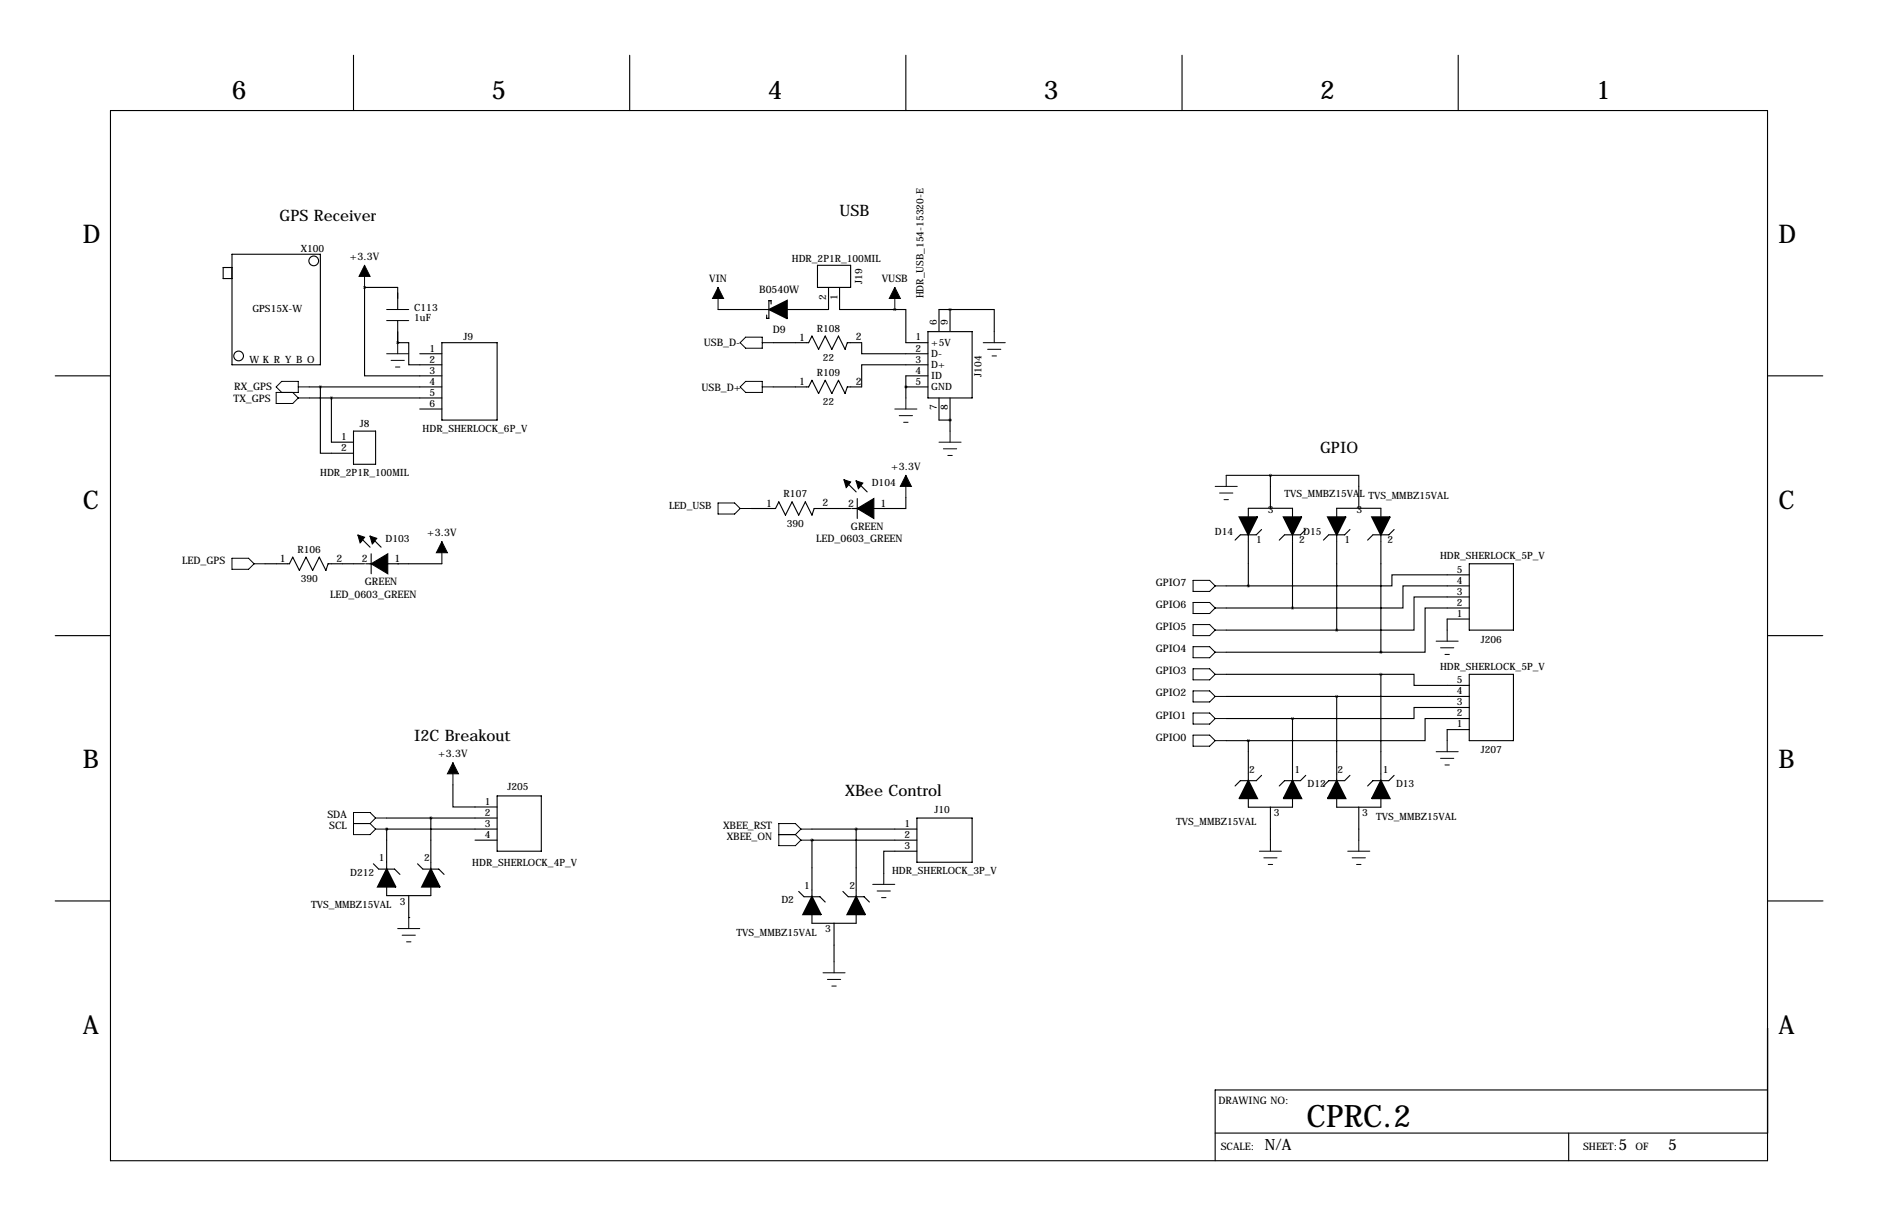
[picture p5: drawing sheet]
<svg xmlns="http://www.w3.org/2000/svg" width="432mm" height="279mm" viewBox="0 0 432 279" stroke-linecap="round" stroke-linejoin="round" font-family="sans-serif">
<g fill="none" stroke="#000" stroke-width=".25">
<path d="M81.3 12.7v12.7M144.8 12.7v12.7M208.3 12.7v12.7M271.8 12.7v12.7M335.3 12.7v12.7M25.4 25.4h381v241.3h-381zM53.3 58.4h20.4v25.4h-20.4zM53.3 61.5h-2v2.5h2M83.8 66v20.4h17.8M83.8 66h.1M83.8 66h7.6v5.1M91.4 78.7h.1"/>
<path d="M91.4 78.7h2.6v5.1h7.6M91.4 73.7v5M101.6 78.7h12.7v17.8h-12.7zM165.1 71.1h11.8M177.3 69.8v-.7h-.5v4.1h-.5v-.8M177.8 78.7h8.1l.8-1.5 1.5 3.1 1.5-3.1 1.6 3.1 1.5-3.1 1.5 3.1 .5-1.6h3.3v2.6h15.3M188 61h7.6v5h-7.6zM190.5 66v5.1h-9.6M193 66v5.1h12.7M205.7 71.1h2.6v7.6h5.1M205.7 71.1h.1M213.4 76.2h10.1v15.2h-10.1z"/>
<path d="M218.4 71.1h.1M218.4 71.1h10.2v5.1M218.4 71.1v5.1M218.4 71.1h-2.5v5.1M12.7 86.4h12.7M71.1 88.9h30.5M71.1 91.4h30.5M73.7 88.9v15.2h7.6M76.2 91.4v10.2h5.1M81.3 99.1h5.1v7.6h-5.1zM96.5 81.3h5.1M96.5 94h5.1"/>
<path d="M208.3 88.9h.1M208.3 88.9h5.1M213.4 83.8h-15.3v5.1h-3.3l-.5 1.5-1.5-3-1.5 3-1.6-3-1.5 3-1.5-3-.8 1.5h-8.1M213.4 86.4h-5.1v5M215.9 91.4v5.1h2.5M218.4 96.5h.1M218.4 91.4v7.7M406.4 86.4h12.7M172.7 116.8h5.6l.8-1.5 1.5 3.1 1.5-3.1 1.5 3.1 1.6-3.1 1.5 3.1 .5-1.6h8.4M194.3 110.5l2.5 2.5M196.8 110.5l2.6 2.5M197.1 114.6v4.5"/>
<path d="M208.3 114.3v2.5h-12.5M281.9 109.2h10.2M287 118.8v-2h10.2v2M292.1 109.2h20.3v7.6M292.1 109.2v7.6M307.3 118.8v-2h10.2v2M61 129.5h5.5l.8-1.5 1.5 3.1 1.6-3.1 1.5 3.1 1.5-3.1 1.5 3.1 .5-1.6h8.4M82.5 123.2l2.6 2.5M84.1 129.5h17.5M85.1 123.2l2.5 2.5M85.3 127.3v4.5M281.9 139.7h15.3"/>
<path d="M281.9 134.6h5.1M287 122.9v11.7M290.1 121.7l-1.3 1.2h-3.6l-1.2 1.2M297.2 122.9v16.8M300.2 121.7l-1.2 1.2h-3.6l-1.3 1.2M307.3 122.9v21.9M310.4 121.7l-1.2 1.2h-3.7l-1.2 1.2M317.5 122.9v27M320.5 121.7l-1.2 1.2h-3.6l-1.2 1.2M337.8 134.6h-15.2v5.1h-25.4M337.8 132.1h-17.8v2.5h-33M337.8 137.2h-12.7v7.6h-17.8"/>
<path d="M337.8 139.7h-10.1v10.2h-10.2M337.8 129.5h10.2v15.3h-10.2zM12.7 146h12.7M281.9 144.8h25.4M281.9 154.9h35.6M281.9 149.9h35.6M317.5 154.9h7.6v2.6h12.7M317.5 154.9v24.5M337.8 154.9h10.2v15.3h-10.2zM337.8 142.2h-5.1v2.6M406.4 146h12.7M281.9 170.2h5.1"/>
<path d="M281.9 165.1h15.3M281.9 160h55.9M287 170.2v9.2M290.1 178.2l-1.3 1.2h-3.6l-1.2 1.2M297.2 165.1v14.3M300.2 178.2l-1.2 1.2h-3.6l-1.3 1.2M307.3 160v19.4M310.4 178.2l-1.2 1.2h-3.7l-1.2 1.2M320.5 178.2l-1.2 1.2h-3.6l-1.2 1.2M337.8 165.1h-10.1v5.1h-40.7M337.8 162.6h-12.7v2.5h-27.9M337.8 167.6h-5.1v2.6"/>
<path d="M85.9 198.5l1.2 1.2h3.6l1.2 1.2M88.9 190.5h.1M88.9 188h25.4M88.9 190.5h25.4M88.9 190.5v9.2M96 198.5l1.2 1.2h3.7l1.2 1.2M99.1 188v11.7M104.1 180.3v5.1h10.2M109.2 193h5.1M114.3 182.9h10.2v12.7h-10.2zM186.7 193h.1M186.7 190.5h24.1"/>
<path d="M186.7 193h24.1M186.7 193v13M196.8 190.5v15.5M210.8 195.6h-7.6v5.1M210.8 188h12.7v10.1h-12.7zM287 183.4v2.1h10.2v-2.1M292.1 185.4v7.6M307.3 183.4v2.1h10.2v-2.1M312.4 185.4v7.6M12.7 207h12.7M88.9 203.8v2h10.2v-2M94 210.8h.1"/>
<path d="M94 205.7v5.1M183.6 204.8l1.3 1.2h3.6l1.2 1.3M186.7 210.1v2h10.1v-2M191.8 212.1v8.9M193.8 204.8l1.2 1.2h3.7l1.2 1.3M406.5 207h12.7M406.4 250.4h-127v16.3M279.4 260.3h127M360.7 260.3v6.4"/>
<circle cx="72.1" cy="59.9" r="1.12"/>
<circle cx="54.9" cy="81.8" r="1.12"/>
</g>
<g fill="#000" stroke="#000" stroke-width=".38">
<path d="M176.9 71.1l4-2v4.1zM285 118.8h4.1l-2.1 4.1zM295.1 118.8h4.1l-2 4.1zM305.3 118.8h4.1l-2.1 4.1zM315.5 118.8h4l-2 4.1zM287 179.4l2.1 4h-4.1zM297.2 179.4l2 4h-4.1zM307.3 179.4l2.1 4h-4.1zM317.5 179.4l2 4h-4zM88.9 199.7l2 4.1h-4zM99.1 199.7l2 4.1h-4.1zM186.7 206l2 4.1h-4z"/>
<path d="M196.8 206l2.1 4.1h-4.1z"/>
</g>
<g fill="none" stroke="#000" stroke-width=".23">
<path d="M83.8 61v5M88.9 71.1h5.1M88.9 73.7h5.1M91.4 78.7v2.6M165.1 66v5.1M171.4 77.5h3.9v2.5h-3.9l-1.2-1.3zM175.3 78.7h2.5M205.7 66v5.1M226.1 78.7h5M228.6 76.2v2.5M64.8 90.2l-1.3-1.3 1.3-1.3h3.8v2.6h-5.1v2.5h3.8l1.3-1.3M67.3 90.2l1.3 1.2"/>
<path d="M68.6 91.4h2.5M68.6 88.9h2.5M88.9 81.3h5.1M89.9 82.8h3.1M90.9 84.3h1M170.2 88.9l1.2-1.3h3.9v2.6h-3.9zM175.3 88.9h2.5M205.7 94h5.1M206.8 95.5h3M207.8 97h1M208.3 91.4v2.6M218.4 99.1v2.5"/>
<path d="M227.1 80.3h3M228.1 81.8h1M165.1 115.6h3.8l1.3 1.2-1.3 1.3h-3.8zM170.2 116.8h2.5M208.3 109.2v5.1M215.9 101.6h5.1M216.9 103.1h3.1M217.9 104.6h1M279.4 111.8h5.1M280.4 113.3h3.1M281.4 114.8h1M281.9 109.2v2.6"/>
<path d="M53.3 128.3h3.8l1.3 1.2-1.3 1.3h-3.8zM58.4 129.5h2.6M101.6 124.5v5M274.3 133.3h3.8l1.3 1.3-1.3 1.3h-3.8zM274.3 138.4h3.8l1.3 1.3-1.3 1.3h-3.8zM279.4 134.6h2.5M279.4 139.7h2.5M274.3 143.5h3.8l1.3 1.3-1.3 1.2h-3.8zM274.3 148.6h3.8l1.3 1.3-1.3 1.2h-3.8zM274.3 153.7h3.8l1.3 1.2-1.3 1.3h-3.8zM274.3 158.8h3.8l1.3 1.2-1.3 1.3h-3.8zM279.4 144.8h2.5"/>
<path d="M279.4 149.9h2.5M279.4 154.9h2.5M330.2 147.3h5.1M331.2 148.8h3.1M332.2 150.4h1M332.7 144.8v2.5M104.1 175.3v5M274.3 163.8h3.8l1.3 1.3-1.3 1.3h-3.8zM274.3 168.9h3.8l1.3 1.3-1.3 1.2h-3.8zM279.4 160h2.5M279.4 165.1h2.5M279.4 170.2h2.5"/>
<path d="M330.2 172.7h5.1M331.2 174.2h3.1M332.2 175.8h1M332.7 170.2v2.5M81.3 189.2h3.8M85.1 189.2l1.3 1.3M86.4 188h2.5M86.4 188l-1.3 1.2M86.4 188l-1.3-1.3h-3.8v5.1h3.8l1.3-1.3M86.4 190.5h2.5M179.1 191.8h3.8M182.9 191.8l1.2 1.2"/>
<path d="M184.1 190.5l-1.2-1.3h-3.8v5.1h3.8l1.2-1.3M184.1 190.5h2.6M184.1 193h2.6M184.1 190.5l-1.2 1.3M289.6 195.6h5M290.6 197.1h3M291.6 198.6h1M292.1 193v2.6M309.9 195.6h5.1M310.9 197.1h3M311.9 198.6h1M312.4 193v2.6"/>
<path d="M91.4 213.4h5.1M92.5 214.9h3M93.5 216.4h1M94 210.8v2.6M200.7 203.2h5M201.7 204.7h3M202.7 206.2h1M203.2 200.7v2.5M189.2 223.5h5.1M190.2 225h3.1M191.3 226.6h1M191.8 221v2.5"/>
</g>
<path d="M194.1 110.2l1.5 .5-1 1.3zM196.8 110.5l1.6 .5-1 1.3zM197.1 116.8h3.8v2.3zM197.1 116.8l3.8-2.2v2.2zM82.3 122.9l1.5 .5-1 1.3zM85.1 123.2l1.5 .5-1 1.3zM85.3 129.5h3.9v2.3zM85.3 129.5l3.9-2.2v2.2z" fill="#000" stroke="#000" stroke-width=".25"/>
<path d="M83.8 61l1.3 2.5h-2.6zM165.1 66l1.3 2.6h-2.6zM205.7 66l1.3 2.6h-2.5zM208.3 109.2l1.2 2.6h-2.5zM101.6 124.5l1.3 2.5h-2.6zM104.1 175.3l1.3 2.5h-2.5z" fill="#000" stroke="#000" stroke-width=".23"/>
<path d="M307.3 144.8a.05 .05 0 0 0 .1 0 .05 .05 0 0 0-.1 0zM307.3 160a.05 .05 0 0 0 .1 0 .05 .05 0 0 0-.1 0zM205.7 71.1a.05 .05 0 0 0 .1 0 .05 .05 0 0 0-.1 0zM73.6 88.9a.05 .05 0 0 0 .1 0 .05 .05 0 0 0-.1 0zM99 188a.05 .05 0 0 0 .1 0 .05 .05 0 0 0-.1 0zM218.4 96.5a.05 .05 0 0 0 .1 0 .05 .05 0 0 0-.1 0zM218.4 71.1a.05 .05 0 0 0 .1 0 .05 .05 0 0 0-.1 0zM91.4 78.7a.05 .05 0 0 0 .1 0 .05 .05 0 0 0-.1 0zM196.8 190.5a.05 .05 0 0 0 .1 0 .05 .05 0 0 0-.1 0z" fill="#000" stroke="#000" stroke-width=".63"/>
<text font-size="7.1" x="300.4" y="259">CPRC.2</text>
<g font-size="5.9">
<text x="53.3" y="22.9">6</text>
<text x="113" y="22.9">5</text>
<text x="176.5" y="22.9">4</text>
<text x="240" y="22.9">3</text>
<text x="303.5" y="22.9">2</text>
<text x="367" y="22.9">1</text>
<text x="19" y="55.9">D</text>
<text x="408.9" y="55.9">D</text>
<text x="19" y="116.8">C</text>
<text x="408.9" y="116.8">C</text>
<text x="19" y="176.5">B</text>
<text x="408.9" y="176.5">B</text>
<text x="19" y="237.5">A</text>
<text x="408.9" y="237.5">A</text>
</g>
<g font-size="3.6">
<text x="64.3" y="50.8">GPS Receiver</text>
<text x="193" y="49.5">USB</text>
<text x="303.5" y="104.1">GPIO</text>
<text x="95.2" y="170.2">I2C Breakout</text>
<text x="194.3" y="182.9">XBee Control</text>
<text x="290.8" y="264.1">N/A</text>
<text x="372.1" y="264.1">5</text>
<text x="383.5" y="264.1">5</text>
</g>
<g font-size="2.4">
<text x="80.4" y="59.7">+3.3V</text>
<text x="163.1" y="64.8">VIN</text>
<text x="202.8" y="64.8">VUSB</text>
<text x="174.6" y="67.3">B0540W</text>
<text x="177.7" y="76.6">D9</text>
<text x="161.8" y="79.5">USB_D-</text>
<text x="183.7" y="78.3">1</text>
<text x="196.8" y="78.2">2</text>
<text x="53.8" y="89.7">RX_GPS</text>
<text x="161.3" y="89.9">USB_D+</text>
<text x="183.7" y="88.5">1</text>
<text x="196.8" y="88.4">2</text>
<text x="53.7" y="92.5">TX_GPS</text>
<text x="204.9" y="107.9">+3.3V</text>
<text x="176.1" y="116.4">1</text>
<text x="189.1" y="116.3">2</text>
<text x="195" y="116.5">2</text>
<text x="202.4" y="116.5">1</text>
<text x="98.2" y="123.2">+3.3V</text>
<text x="187.7" y="124.6">LED_0603_GREEN</text>
<text x="195.7" y="121.8">GREEN</text>
<text x="41.9" y="129.5">LED_GPS</text>
<text x="64.4" y="129.1">1</text>
<text x="77.4" y="129">2</text>
<text x="83.2" y="129.2">2</text>
<text x="90.7" y="129.2">1</text>
<text x="75.9" y="137.3">LED_0603_GREEN</text>
<text x="83.9" y="134.5">GREEN</text>
<text x="265.7" y="134.6">GPIO7</text>
<text x="265.7" y="139.7">GPIO6</text>
<text x="265.7" y="144.8">GPIO5</text>
<text x="265.7" y="149.9">GPIO4</text>
<text x="265.7" y="154.9">GPIO3</text>
<text x="265.7" y="160">GPIO2</text>
<text x="265.7" y="165.1">GPIO1</text>
<text x="100.7" y="174">+3.3V</text>
<text x="265.7" y="170.2">GPIO0</text>
<text x="75.3" y="188">SDA</text>
<text x="75.7" y="190.5">SCL</text>
<text x="166.3" y="190.5">XBEE_RST</text>
<text x="167.1" y="193">XBEE_ON</text>
<text x="280.2" y="253.7">DRAWING NO:</text>
<text x="280.7" y="264.2">SCALE:</text>
<text x="364" y="264.2">SHEET:</text>
<text x="376.1" y="264.2">OF</text>
</g>
<g font-size="2.3">
<text x="69.2" y="57.9">X100</text>
<text x="182.1" y="60.2">HDR_2P1R_100MIL</text>
<text x="198.2" y="65.3" transform="rotate(-90 198.2 65.3)">J19</text>
<text x="58" y="71.7">GPS15X-W</text>
<text x="95.2" y="71.4">C113</text>
<text x="190" y="68.9" transform="rotate(-90 190 68.9)">2</text>
<text x="192.5" y="68.9" transform="rotate(-90 192.5 68.9)">1</text>
<text x="212.3" y="68.6" transform="rotate(-90 212.3 68.6)">HDR_USB_154-15320-E</text>
<text x="95.2" y="73.7">1uF</text>
<text x="187.8" y="76.2">R108</text>
<text x="215.4" y="74.7" transform="rotate(-90 215.4 74.7)">6</text>
<text x="217.9" y="74.7" transform="rotate(-90 217.9 74.7)">9</text>
<text x="57.4" y="83.3">WK R Y B O</text>
<text x="98.8" y="80.8">1</text>
<text x="98.8" y="83.3">2</text>
<text x="106.6" y="78.2">J9</text>
<text x="189.2" y="82.9">22</text>
<text x="210.5" y="83.3">3</text>
<text x="210.5" y="80.8">2</text>
<text x="210.5" y="78.2">1</text>
<text x="214.1" y="82.1">D-</text>
<text x="214.1" y="79.5">+5V</text>
<text x="98.8" y="85.9">3</text>
<text x="98.8" y="88.4">4</text>
<text x="187.8" y="86.4">R109</text>
<text x="210.5" y="88.4">5</text>
<text x="210.5" y="85.9">4</text>
<text x="214.1" y="89.7">GND</text>
<text x="214.1" y="87.2">ID</text>
<text x="214.1" y="84.6">D+</text>
<text x="225.6" y="86.5" transform="rotate(-90 225.6 86.5)">J104</text>
<text x="98.8" y="90.9">5</text>
<text x="98.8" y="93.5">6</text>
<text x="189.2" y="93.1">22</text>
<text x="215.4" y="94.3" transform="rotate(-90 215.4 94.3)">7</text>
<text x="217.9" y="94.3" transform="rotate(-90 217.9 94.3)">8</text>
<text x="78.4" y="101.1">1</text>
<text x="82.7" y="98">J8</text>
<text x="97.2" y="99.1">HDR_SHERLOCK_6P_V</text>
<text x="78.4" y="103.6">2</text>
<text x="73.6" y="109.3">HDR_2P1R_100MIL</text>
<text x="200.4" y="111.8">D104</text>
<text x="153.8" y="116.8">LED_USB</text>
<text x="180.2" y="114.3">R107</text>
<text x="291.5" y="117.9">3</text>
<text x="295.3" y="114.3">TVS_MMBZ15VAL TVS_MMBZ15VAL</text>
<text x="311.9" y="117.9">3</text>
<text x="88.7" y="124.5">D103</text>
<text x="180.9" y="121">390</text>
<text x="279.3" y="123">D14</text>
<text x="288.8" y="124.7">1</text>
<text x="298.7" y="124.7">2</text>
<text x="299.6" y="123">D15</text>
<text x="309.1" y="124.7">1</text>
<text x="319" y="124.7">2</text>
<text x="68.4" y="127">R106</text>
<text x="331.1" y="128.5">HDR_SHERLOCK_5P_V</text>
<text x="335" y="131.6">5</text>
<text x="69.1" y="133.7">390</text>
<text x="335" y="136.7">3</text>
<text x="335" y="134.1">4</text>
<text x="335" y="141.7">1</text>
<text x="335" y="139.2">2</text>
<text x="340.5" y="147.7">J206</text>
<text x="331.1" y="153.9">HDR_SHERLOCK_5P_V</text>
<text x="335" y="159.5">4</text>
<text x="335" y="157">5</text>
<text x="335" y="167.1">1</text>
<text x="335" y="164.6">2</text>
<text x="335" y="162.1">3</text>
<text x="340.5" y="173.1">J207</text>
<text x="287.2" y="177.5">2</text>
<text x="297.6" y="177.5">1</text>
<text x="307.5" y="177.5">2</text>
<text x="318" y="177.5">1</text>
<text x="111.5" y="184.9">1</text>
<text x="116.7" y="181.6">J205</text>
<text x="300.7" y="180.8">D12</text>
<text x="321" y="180.8">D13</text>
<text x="111.5" y="187.5">2</text>
<text x="111.5" y="190">3</text>
<text x="208" y="190">1</text>
<text x="214.9" y="186.7">J10</text>
<text x="270.4" y="189.6">TVS_MMBZ15VAL</text>
<text x="292.9" y="187.5">3</text>
<text x="313.2" y="187.5">3</text>
<text x="316.4" y="188.3">TVS_MMBZ15VAL</text>
<text x="87.1" y="197.9">1</text>
<text x="97.5" y="197.9">2</text>
<text x="111.5" y="192.5">4</text>
<text x="208" y="192.5">2</text>
<text x="208" y="195.1">3</text>
<text x="80.5" y="201.2">D212</text>
<text x="108.6" y="199">HDR_SHERLOCK_4P_V</text>
<text x="205.1" y="200.7">HDR_SHERLOCK_3P_V</text>
<text x="71.5" y="208.6">TVS_MMBZ15VAL</text>
<text x="91.9" y="207.9">3</text>
<text x="179.7" y="207.5">D2</text>
<text x="184.9" y="204.2">1</text>
<text x="195.3" y="204.2">2</text>
<text x="169.3" y="215">TVS_MMBZ15VAL</text>
<text x="189.7" y="214.2">3</text>
</g>
</svg>
